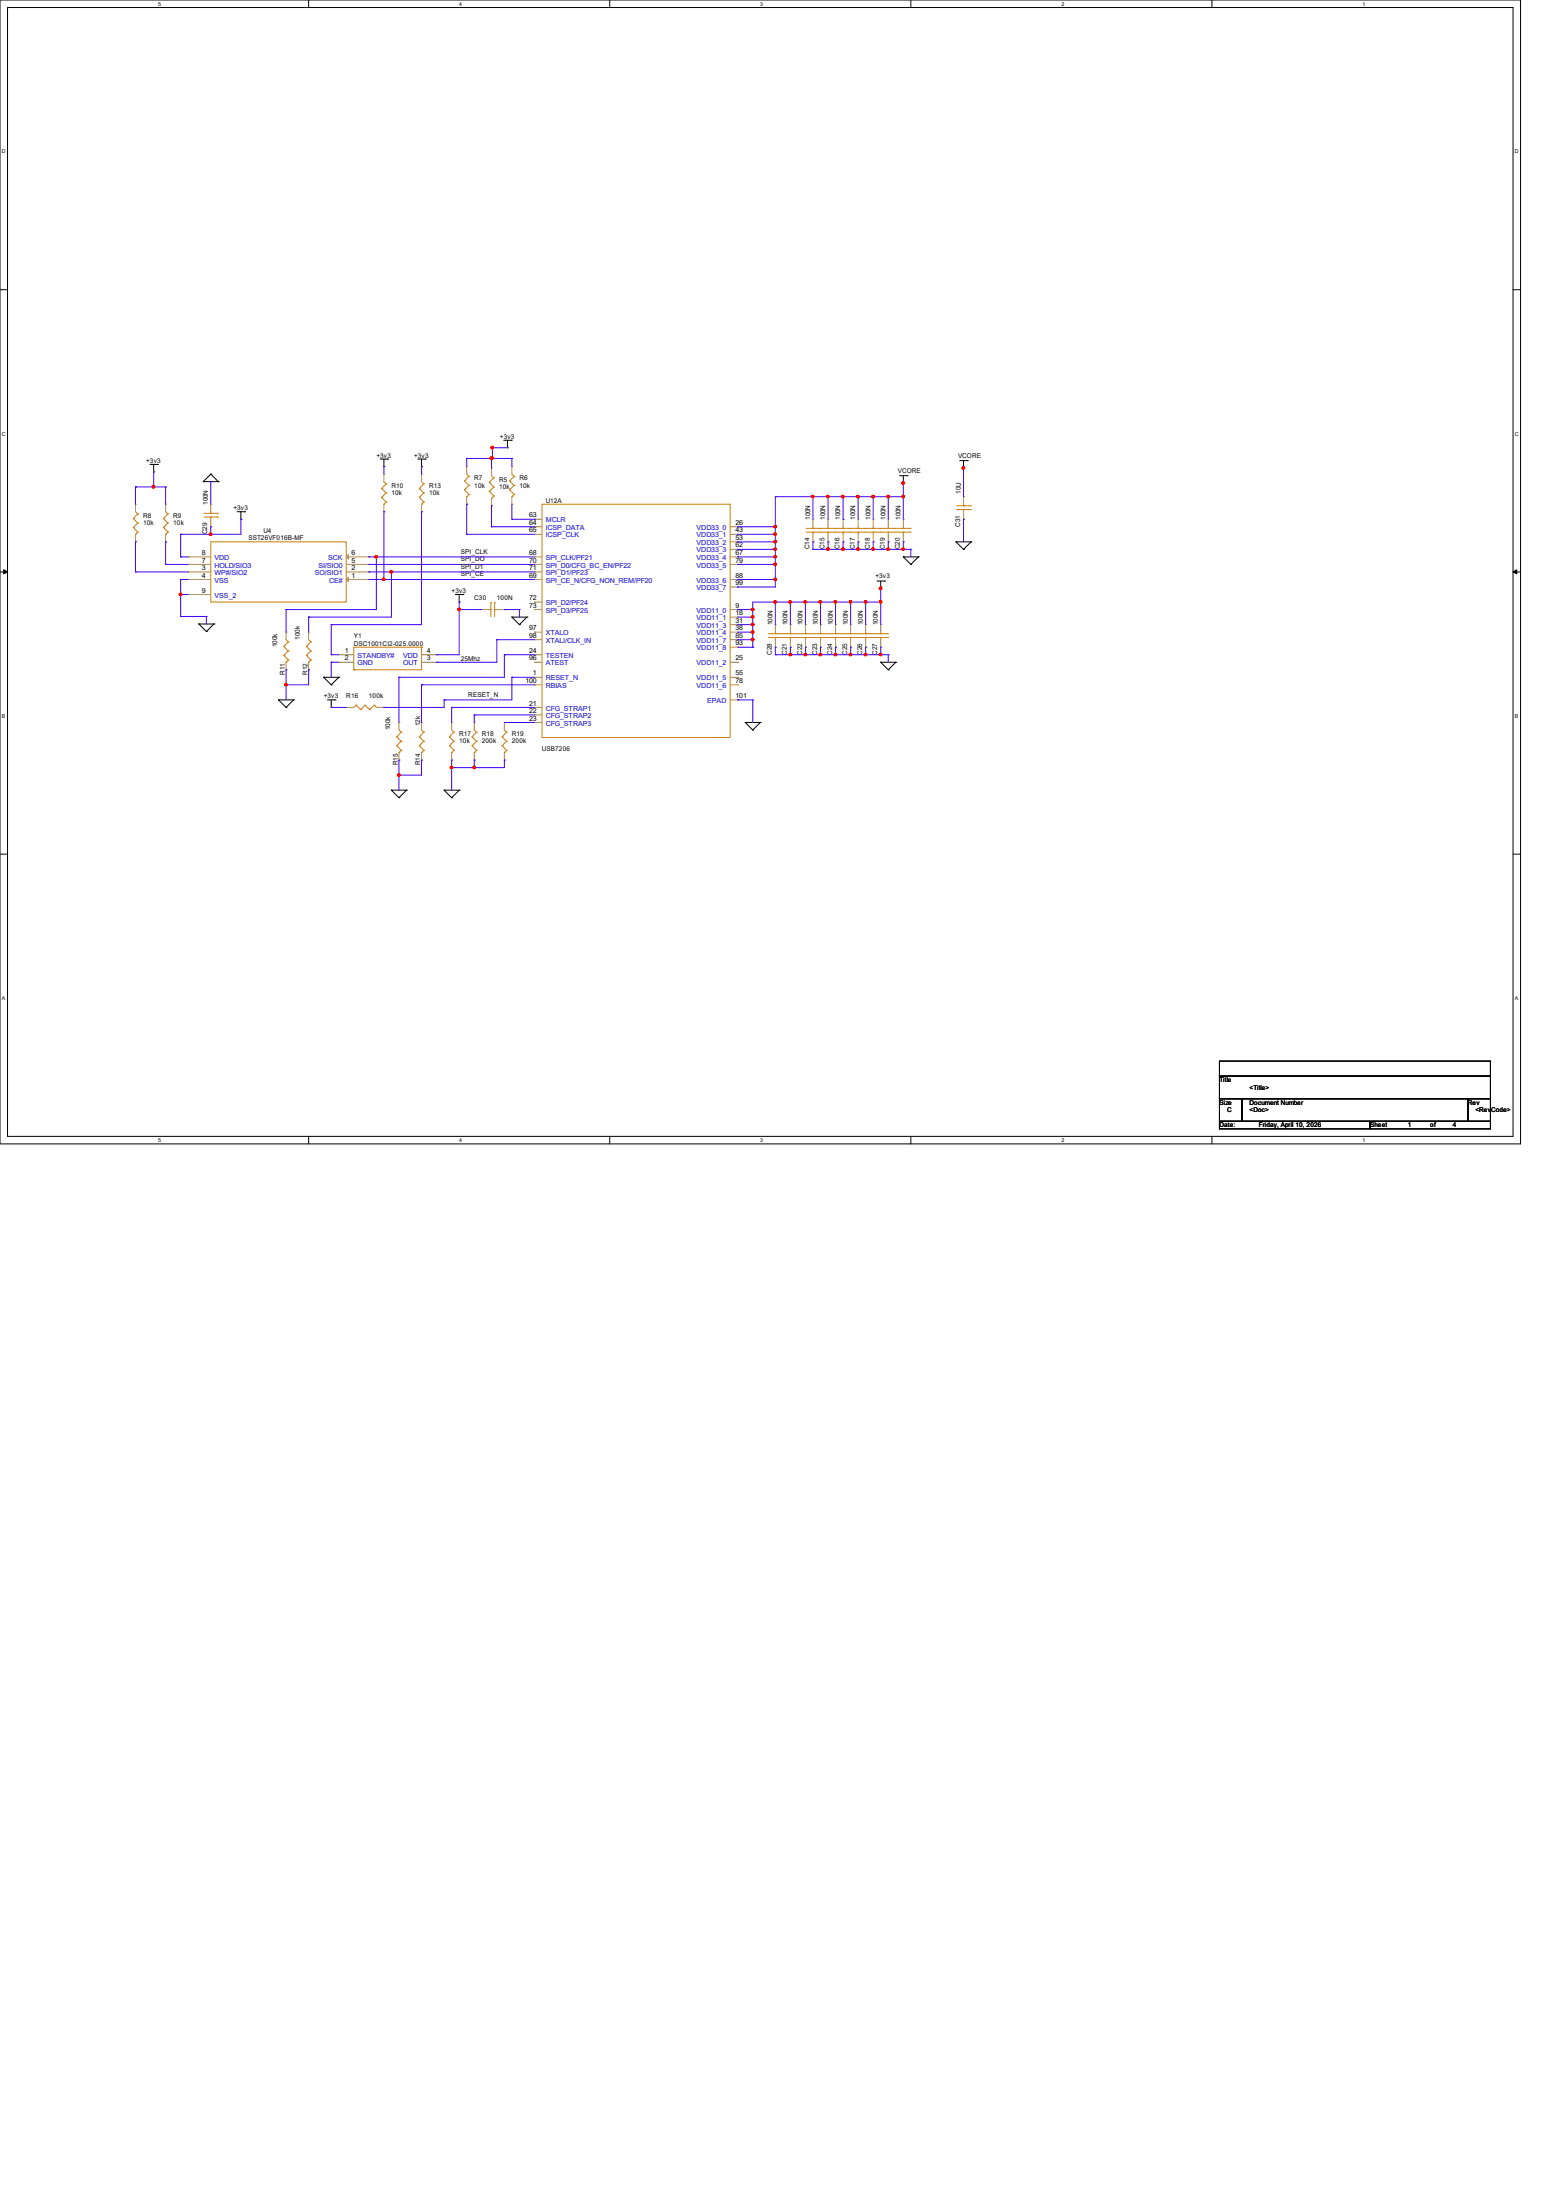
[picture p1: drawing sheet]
<svg xmlns="http://www.w3.org/2000/svg" width="210mm" height="297mm" viewBox="0 0 210 297" stroke-linecap="round" stroke-linejoin="round" font-family="sans-serif">
<path d="M0 0h205.2v154.4h-205.2zM1 1h203.2v152.4h-203.2z" fill="none" stroke="#000" stroke-width=".13"/>
<g fill="#fff">
<path d="M21.3 .1h.4v.8h-.4z"/>
<path d="M21.3 153.5h.4v.8h-.4z"/>
</g>
<path d="M41.7 0v1M41.7 153.4v1" fill="none" stroke="#000" stroke-width=".13"/>
<g fill="#fff">
<path d="M62 .1h.4v.8h-.4z"/>
<path d="M62 153.5h.4v.8h-.4z"/>
</g>
<path d="M82.3 0v1M82.3 153.4v1" fill="none" stroke="#000" stroke-width=".13"/>
<g fill="#fff">
<path d="M102.6 .1h.4v.8h-.4z"/>
<path d="M102.6 153.5h.4v.8h-.4z"/>
</g>
<path d="M122.9 0v1M122.9 153.4v1" fill="none" stroke="#000" stroke-width=".13"/>
<g fill="#fff">
<path d="M143.3 .1h.3v.8h-.3z"/>
<path d="M143.3 153.5h.3v.8h-.3z"/>
</g>
<path d="M163.6 0v1M163.6 153.4v1" fill="none" stroke="#000" stroke-width=".13"/>
<g fill="#fff">
<path d="M183.9 .1h.4v.8h-.4z"/>
<path d="M183.9 153.5h.4v.8h-.4z"/>
<path d="M.3 20.1h.5v.8h-.5z"/>
<path d="M204.5 20.1h.5v.8h-.5z"/>
<path d="M.3 58.2h.5v.8h-.5z"/>
<path d="M204.5 58.2h.5v.8h-.5z"/>
</g>
<path d="M0 39.1h1M204.2 39.1h1" fill="none" stroke="#000" stroke-width=".13"/>
<g fill="#fff">
<path d="M.3 96.3h.4v.8h-.4z"/>
<path d="M204.5 96.3h.4v.8h-.4z"/>
</g>
<path d="M0 77.2h1M204.2 77.2h1" fill="none" stroke="#000" stroke-width=".13"/>
<path d="M.5 76.9l.5 .3-.5 .3zM204.2 77.2l.5-.3v.6z" fill="#000" stroke="#000" stroke-width=".13"/>
<g fill="#fff">
<path d="M.3 134.4h.4v.8h-.4z"/>
<path d="M204.5 134.4h.4v.8h-.4z"/>
</g>
<g fill="none" stroke="#000" stroke-width=".13">
<path d="M68 59.4h1M68.5 59.4v1.1M69 59.4h.1M20.2 62.7h1.1M20.7 63.7h.1M20.7 62.7v1M21.3 62.7h.1M27.4 65h.1M27.4 65h2.1M28.4 64h.1M28.4 64l-1 1M28.4 64l1.1 1"/>
<path d="M29.5 65h.1M32 69.1h1M32.5 70.1h.1M32.5 69.1v1M33 69.1h.1M51.3 62h1M51.8 63h.1M51.8 62v1M52.3 62h.1M56.4 62h1M56.9 63h.1M56.9 62v1"/>
<path d="M57.4 62h.1M68.5 60.5h.1M118.4 78.4h1M118.9 79.5h.1M118.9 78.4v1.1M119.4 78.4h.1M121.4 64.2h1M121.9 65.2h.1M121.9 75.2h.1M121.9 64.2v1M121.9 75.2h2.1M121.9 75.2l1 1"/>
<path d="M122.4 64.2h.1M122.9 76.2h.1M124 75.2h.1M124 75.2l-1.1 1M129 73.2h.1M129 73.2h2.1M129 73.2l1 1M129.5 62.2h1.1M130 63.2h.1M130 74.2h.1M130 62.2v1M130.6 62.2h.1"/>
<path d="M131.1 73.2h.1M131.1 73.2l-1.1 1M26.8 84.2h.1M26.8 84.2h2.1M26.8 84.2l1.1 1.1M27.9 85.3h.1M28.9 84.2h.1M28.9 84.2l-1 1.1M37.6 94.5h.1M37.6 94.5h2M37.6 94.5l1 1M38.6 95.5h.1"/>
<path d="M39.6 94.5h.1M39.6 94.5l-1 1M43.7 91.4h.1M43.7 91.4h2M43.7 91.4l1 1.1M44.2 94.5h1M44.7 92.5h.1M44.7 95.5h.1M44.7 94.5v1M45.2 94.5h.1M45.7 91.4h.1M45.7 91.4l-1 1.1"/>
<path d="M61.5 80.3h1M62 81.3h.1M62 80.3v1M62.5 80.3h.1M69.1 83.3h.1M69.1 83.3h2M69.1 83.3l1 1M70.1 84.3h.1M71.1 83.3h.1M71.1 83.3l-1 1M100.6 97.5h.1M100.6 97.5h2"/>
<path d="M100.6 97.5l1 1.1M101.6 98.6h.1M102.6 97.5h.1M102.6 97.5l-1 1.1M118.9 89.4h.1M118.9 89.4h2M118.9 89.4l1 1M119.9 90.4h.1M120.9 89.4h.1M120.9 89.4l-1 1M0 115.3h1M52.8 106.7h.1"/>
<path d="M52.8 106.7h2.1M52.8 106.7l1 1M53.8 107.7h.1M54.9 106.7h.1M54.9 106.7l-1.1 1M59.9 106.7h.1M59.9 106.7h2.1M59.9 106.7l1.1 1M61 107.7h.1M62 106.7h.1M62 106.7l-1 1M204.2 115.3h1"/>
<path d="M164.6 143.3h36.6v2h-36.6zM164.6 145.3h36.6v3h-36.6zM164.6 148.3h3v3.1h-3zM164.6 151.4h20.3v1h-20.3zM167.6 148.3h30.5v3.1h-30.5zM184.9 151.4h16.3v1h-16.3zM198.1 148.3h3.1v3.1h-3.1z"/>
</g>
<g fill="none" stroke="#cc8006" stroke-width=".13">
<path d="M18 70h.1M18 71.2h.1M18 70l.6 .6M18 71.2l.6 .6M18.3 72.1h.1M18.3 69.1l.3 .3M18.6 69.4h.1M18.6 70.6h.1M18.6 71.8h.1M18.6 69.4l-.6 .6M18.6 70.6l-.6 .6M18.6 71.8l-.3 .3"/>
<path d="M22.1 70h.1M22.1 71.2h.1M22.1 70l.5 .6M22.1 71.2l.5 .6M22.4 72.1h.1M22.4 69.1l.2 .3M22.6 69.4h.1M22.6 70.6h.1M22.6 71.8h.1M22.6 69.4l-.5 .6M22.6 70.6l-.5 .6M22.6 71.8l-.2 .3"/>
<path d="M27.5 69.8h1.9M27.5 69.3h1.9M28.4 73.2h18.3v8.1h-18.3zM28.4 69.3h.1M28.4 69.8h.1M28.4 69.1v.2M28.4 69.8v.3M29.4 69.8h.1M29.4 69.3h.1M51.5 66h.1M51.5 67.1h.1M51.5 66l.6 .5"/>
<path d="M51.5 67.1l.6 .7M51.8 68.1h.1M51.8 65l.3 .3M52.1 65.3h.1M52.1 66.5h.1M52.1 67.8h.1M52.1 65.3l-.6 .7M52.1 66.5l-.6 .6M52.1 67.8l-.3 .3M56.6 66h.1M56.6 67.1h.1M56.6 66l.6 .5"/>
<path d="M56.6 67.1l.6 .7M56.9 68.1h.1M56.9 65l.3 .3M57.2 65.3h.1M57.2 66.5h.1M57.2 67.8h.1M57.2 65.3l-.6 .7M57.2 66.5l-.6 .6M57.2 67.8l-.3 .3M62.7 64.9h.1M62.7 66.1h.1M62.7 64.9l.6 .6"/>
<path d="M62.7 66.1l.6 .7M63 67.1h.1M63 64l.3 .3M63.3 64.3h.1M63.3 65.5h.1M63.3 66.8h.1M63.3 64.3l-.6 .6M63.3 65.5l-.6 .6M63.3 66.8l-.3 .3M66 65.1h.1M66 66.3h.1M66 65.1l.6 .6"/>
<path d="M66 66.3l.6 .7M66.3 67.3h.1M66.3 64.2l.3 .3M66.6 64.5h.1M66.6 65.7h.1M66.6 67h.1M66.6 64.5l-.6 .6M66.6 65.7l-.6 .6M66.6 67l-.3 .3M68.8 64.9h.1M68.8 66.1h.1M68.8 64.9l.6 .6"/>
<path d="M68.8 66.1l.6 .7M69.1 67.1h.1M69.1 64l.3 .3M69.4 64.3h.1M69.4 65.5h.1M69.4 66.8h.1M69.4 64.3l-.6 .6M69.4 65.5l-.6 .6M69.4 66.8l-.3 .3M73.2 68.1h25.4v31.5h-25.4zM108.8 71.8h1.9M108.8 71.3h1.9"/>
<path d="M109.7 71.3h.1M109.7 71.8h.1M109.7 71.1v.2M109.7 71.8v.3M110.7 71.8h.1M110.7 71.3h.1M110.8 71.8h1.9M110.8 71.3h1.9M111.8 71.3h.1M111.8 71.8h.1M111.8 71.1v.2M111.8 71.8v.3"/>
<path d="M112.7 71.8h.1M112.7 71.3h.1M112.9 71.8h1.8M112.9 71.3h1.8M113.8 71.3h.1M113.8 71.8h.1M113.8 71.1v.2M113.8 71.8v.3M114.7 71.8h.1M114.7 71.3h.1M114.9 71.8h1.9M114.9 71.3h1.9"/>
<path d="M115.8 71.3h.1M115.8 71.8h.1M115.8 71.1v.2M115.8 71.8v.3M116.8 71.8h.1M116.8 71.3h.1M116.9 71.8h1.9M116.9 71.3h1.9M117.9 71.3h.1M117.9 71.8h.1M117.9 71.1v.2M117.9 71.8v.3"/>
<path d="M118.8 71.8h.1M118.8 71.3h.1M119 71.8h1.8M119 71.3h1.8M119.9 71.3h.1M119.9 71.8h.1M119.9 71.1v.2M119.9 71.8v.3M120.8 71.8h.1M120.8 71.3h.1M121 71.8h1.9M121 71.3h1.9"/>
<path d="M121.9 71.3h.1M121.9 71.8h.1M121.9 71.1v.2M121.9 71.8v.3M122.9 71.8h.1M122.9 71.3h.1M129.1 68.8h1.9M129.1 68.3h1.9M130 68.3h.1M130 68.8h.1M130 68.1v.2M130 68.8v.3"/>
<path d="M131 68.8h.1M131 68.3h.1M38.3 87.3h.1M38.3 88.5h.1M38.3 87.3l.6 .6M38.3 88.5l.6 .6M38.6 89.4h.1M38.6 86.4l.3 .3M38.9 86.7h.1M38.9 87.9h.1M38.9 89.1h.1M38.9 86.7l-.6 .6"/>
<path d="M38.9 87.9l-.6 .6M38.9 89.1l-.3 .3M41.4 87.3h.1M41.4 88.5h.1M41.4 87.3l.6 .6M41.4 88.5l.6 .6M41.7 89.4h.1M41.7 86.4l.3 .3M42 86.7h.1M42 87.9h.1M42 89.1h.1M42 86.7l-.6 .6"/>
<path d="M42 87.9l-.6 .6M42 89.1l-.3 .3M47.8 90.4h.1M48 95.2h.1M48 95.2l-.2 .3M48 95.2l.7 .6M48.7 95.8h.1M49.3 95.2h.1M49.3 95.2l-.6 .6M49.3 95.2l.6 .6M49.9 95.8h.1M50.5 95.2h.1"/>
<path d="M50.5 95.2l-.6 .6M50.5 95.2l.3 .3M50.8 95.5h.1M53.6 99.5h.1M53.6 99.5l.5 .6M53.8 98.6l.3 .2M54.1 98.8h.1M54.1 98.8l-.5 .7M56.6 99.5h.1M56.6 99.5l.6 .6M56.9 87.4h.1M56.9 98.6l.3 .2"/>
<path d="M56.9 87.4h-9.1v3M56.9 87.4v3h-9.1M57.2 98.8h.1M57.2 98.8l-.6 .7M60.7 99.5h.1M60.7 99.5l.6 .6M61 98.6l.3 .2M61.3 98.8h.1M61.3 98.8l-.6 .7M63.7 99.5h.1M63.7 99.5l.6 .6M64 98.6l.3 .2"/>
<path d="M64.3 98.8h.1M64.3 98.8l-.6 .7M66 82.3h.3M66.3 82.3h.1M66.3 81.4h.1M66.3 81.4v1.8M66.8 81.4h.1M66.8 82.3h.1M66.8 82.3h.3M66.8 81.4v1.8M67.8 99.5h.1M67.8 99.5l.6 .6"/>
<path d="M68.1 98.6l.3 .2M68.4 98.8h.1M68.4 98.8l-.6 .7M103.7 86.1h1.9M103.7 85.6h1.9M104.6 85.6h.1M104.6 86.1h.1M104.6 85.3v.3M104.6 86.1v.3M105.6 86.1h.1M105.6 85.6h.1M105.7 86.1h1.9"/>
<path d="M105.7 85.6h1.9M106.7 85.6h.1M106.7 86.1h.1M106.7 85.3v.3M106.7 86.1v.3M107.6 86.1h.1M107.6 85.6h.1M107.8 86.1h1.8M107.8 85.6h1.8M108.7 85.6h.1M108.7 86.1h.1M108.7 85.3v.3"/>
<path d="M108.7 86.1v.3M109.6 86.1h.1M109.6 85.6h.1M109.8 86.1h1.9M109.8 85.6h1.9M110.7 85.6h.1M110.7 86.1h.1M110.7 85.3v.3M110.7 86.1v.3M111.7 86.1h.1M111.7 85.6h.1M111.8 86.1h1.9"/>
<path d="M111.8 85.6h1.9M112.8 85.6h.1M112.8 86.1h.1M112.8 85.3v.3M112.8 86.1v.3M113.7 86.1h.1M113.7 85.6h.1M113.9 86.1h1.8M113.9 85.6h1.8M114.8 85.6h.1M114.8 86.1h.1M114.8 85.3v.3"/>
<path d="M114.8 86.1v.3M115.7 86.1h.1M115.7 85.6h.1M115.9 86.1h1.9M115.9 85.6h1.9M116.8 85.6h.1M116.8 86.1h.1M116.8 85.3v.3M116.8 86.1v.3M117.8 86.1h.1M117.8 85.6h.1M117.9 86.1h1.9"/>
<path d="M117.9 85.6h1.9M118.9 85.6h.1M118.9 86.1h.1M118.9 85.3v.3M118.9 86.1v.3M119.8 86.1h.1M119.8 85.6h.1M53.6 100.7h.1M53.6 100.7l.5 .6M53.8 101.6h.1M54.1 100.1h.1M54.1 101.3h.1"/>
<path d="M54.1 100.1l-.5 .6M54.1 101.3l-.3 .3M56.6 100.7h.1M56.6 100.7l.6 .6M56.9 101.6h.1M57.2 100.1h.1M57.2 101.3h.1M57.2 100.1l-.6 .6M57.2 101.3l-.3 .3M60.7 100.7h.1M60.7 100.7l.6 .6M61 101.6h.1"/>
<path d="M61.3 100.1h.1M61.3 101.3h.1M61.3 100.1l-.6 .6M61.3 101.3l-.3 .3M63.7 100.7h.1M63.7 100.7l.6 .6M64 101.6h.1M64.3 100.1h.1M64.3 101.3h.1M64.3 100.1l-.6 .6M64.3 101.3l-.3 .3M67.8 100.7h.1"/>
<path d="M67.8 100.7l.6 .6M68.1 101.6h.1M68.4 100.1h.1M68.4 101.3h.1M68.4 100.1l-.6 .6M68.4 101.3l-.3 .3"/>
</g>
<g fill="none" stroke="#a84" stroke-width=".13">
<path d="M18.3 68.1h.1M18.3 73.2h.1M18.3 68.1v1M18.3 72.1v1.1M22.4 68.1h.1M22.4 73.2h.1M22.4 68.1v1M22.4 72.1v1.1M25.4 77.2h.1M25.4 78.2h.1M25.4 76.2h.1M25.4 75.2h.1"/>
<path d="M25.4 78.2h3M25.4 77.2h3M25.4 76.2h3M25.4 75.2h3M28.4 68.1h.1M28.4 71.1h.1M28.4 68.1v1M28.4 70.1v1M46.7 78.2h3.1M46.7 77.2h3.1M46.7 76.2h3.1M46.7 75.2h3.1"/>
<path d="M49.8 78.2h.1M49.8 77.2h.1M49.8 76.2h.1M49.8 75.2h.1M51.8 64h.1M51.8 69.1h.1M51.8 64v1M51.8 68.1v1M56.9 64h.1M56.9 69.1h.1M56.9 64v1M56.9 68.1v1"/>
<path d="M63 63h.1M63 68.1h.1M63 63v1M63 67.1v1M66.3 63.2h.1M66.3 68.3h.1M66.3 63.2v1M66.3 67.3v1M69.1 63h.1M69.1 68.1h.1M69.1 63v1M69.1 67.1v1"/>
<path d="M72.1 70.1h.1M72.1 71.1h.1M72.1 75.2h.1M72.1 78.2h.1M72.1 76.2h.1M72.1 77.2h.1M72.1 72.1h.1M72.1 78.2h1.1M72.1 77.2h1.1M72.1 76.2h1.1M72.1 75.2h1.1M72.1 70.1h1.1"/>
<path d="M72.1 71.1h1.1M72.1 72.1h1.1M98.6 78.2h1M98.6 76.2h1M98.6 75.2h1M98.6 71.1h1M98.6 72.1h1M98.6 73.2h1M98.6 74.2h1M98.6 79.2h1M99.6 71.1h.1M99.6 72.1h.1"/>
<path d="M99.6 73.2h.1M99.6 74.2h.1M99.6 75.2h.1M99.6 76.2h.1M99.6 78.2h.1M99.6 79.2h.1M109.7 70.1h.1M109.7 73.2h.1M109.7 70.1v1M109.7 72.1v1.1M111.8 70.1h.1M111.8 73.2h.1"/>
<path d="M111.8 70.1v1M111.8 72.1v1.1M113.8 70.1h.1M113.8 73.2h.1M113.8 70.1v1M113.8 72.1v1.1M115.8 70.1h.1M115.8 73.2h.1M115.8 70.1v1M115.8 72.1v1.1M117.9 70.1h.1M117.9 73.2h.1"/>
<path d="M117.9 70.1v1M117.9 72.1v1.1M119.9 70.1h.1M119.9 73.2h.1M119.9 70.1v1M119.9 72.1v1.1M121.9 70.1h.1M121.9 73.2h.1M121.9 70.1v1M121.9 72.1v1.1M130 67.1h.1M130 70.1h.1"/>
<path d="M130 67.1v1M130 69.1v1M25.4 80.3h.1M25.4 80.3h3M38.6 85.3h.1M38.6 90.4h.1M38.6 85.3v1.1M38.6 89.4v1M41.7 85.3h.1M41.7 90.4h.1M41.7 85.3v1.1M41.7 89.4v1"/>
<path d="M45.7 88.4h.1M45.7 89.4h.1M45.7 88.4h2.1M45.7 89.4h2.1M46.7 95.5h.1M46.7 95.5h1.1M50.8 95.5h1M51.8 95.5h.1M53.8 97.5h.1M53.8 97.5v1.1M56.9 97.5h.1M56.9 97.5v1.1"/>
<path d="M56.9 88.4h2M56.9 89.4h2M58.9 89.4h.1M58.9 88.4h.1M61 97.5h.1M61 97.5v1.1M64 97.5h.1M64 97.5v1.1M65 82.3h.1M65 82.3h1M67.1 82.3h1M68.1 97.5h.1"/>
<path d="M68.1 82.3h.1M68.1 97.5v1.1M72.1 91.4h.1M72.1 95.5h.1M72.1 96.5h.1M72.1 97.5h.1M72.1 88.4h.1M72.1 81.3h.1M72.1 82.3h.1M72.1 89.4h.1M72.1 85.3h.1M72.1 86.4h.1"/>
<path d="M72.1 92.5h.1M72.1 95.5h1.1M72.1 88.4h1.1M72.1 89.4h1.1M72.1 82.3h1.1M72.1 91.4h1.1M72.1 96.5h1.1M72.1 97.5h1.1M72.1 81.3h1.1M72.1 85.3h1.1M72.1 86.4h1.1M72.1 92.5h1.1"/>
<path d="M98.6 89.4h1M98.6 82.3h1M98.6 91.4h1M98.6 85.3h1M98.6 86.4h1M98.6 92.5h1M98.6 83.3h1M98.6 84.3h1M98.6 87.4h1M98.6 94.5h1M99.6 82.3h.1M99.6 83.3h.1"/>
<path d="M99.6 89.4h.1M99.6 84.3h.1M99.6 85.3h.1M99.6 91.4h.1M99.6 92.5h.1M99.6 86.4h.1M99.6 87.4h.1M99.6 94.5h.1M104.6 84.3h.1M104.6 87.4h.1M104.6 84.3v1M104.6 86.4v1"/>
<path d="M106.7 84.3h.1M106.7 87.4h.1M106.7 84.3v1M106.7 86.4v1M108.7 84.3h.1M108.7 87.4h.1M108.7 84.3v1M108.7 86.4v1M110.7 84.3h.1M110.7 87.4h.1M110.7 84.3v1M110.7 86.4v1"/>
<path d="M112.8 84.3h.1M112.8 87.4h.1M112.8 84.3v1M112.8 86.4v1M114.8 84.3h.1M114.8 87.4h.1M114.8 84.3v1M114.8 86.4v1M116.8 84.3h.1M116.8 87.4h.1M116.8 84.3v1M116.8 86.4v1"/>
<path d="M118.9 84.3h.1M118.9 87.4h.1M118.9 84.3v1M118.9 86.4v1M53.8 102.6h.1M53.8 101.6v1M56.9 102.6h.1M56.9 101.6v1M61 102.6h.1M61 101.6v1M64 102.6h.1M64 101.6v1"/>
<path d="M68.1 102.6h.1M68.1 101.6v1"/>
</g>
<g fill="#a84" stroke="#a84" stroke-width=".13">
<path d="M46.7 78.2l.3-.3v.6z"/>
<path d="M47 74.9v.6l-.3-.3z"/>
</g>
<g fill="none" stroke="#4200ff" stroke-width=".13">
<path d="M18.3 65.7h.1M18.3 73.2h.1M18.3 77.2h.1M18.3 65.7h4.1M18.3 65.7v2.4M18.3 73.2v4M18.3 77.2h7.1M20.7 63.7h.1M20.7 65.7h.1M20.7 63.7v2M22.4 65.7h.1M22.4 73.2h.1"/>
<path d="M22.4 76.2h.1M22.4 65.7v2.4M22.4 73.2v3M22.4 76.2h3M24.4 78.2h.1M24.4 72.1h.1M24.4 75.2h.1M24.4 72.1v3.1M24.4 78.2v5M24.4 78.2h1M24.4 75.2h1M28.4 71.1h.1"/>
<path d="M28.4 65h.1M28.4 72.1h.1M28.4 65v3.1M28.4 71.1v1M32.5 70.1h.1M32.5 70.1v2h-8.1M49.8 78.2h.1M49.8 75.2h.1M49.8 76.2h.1M49.8 77.2h.1M49.8 77.2h22.3M49.8 76.2h22.3"/>
<path d="M49.8 78.2h22.3M49.8 75.2h22.3M50.8 75.2h.1M50.8 75.2v7.1h-12.2M51.8 63h.1M51.8 69.1h.1M51.8 78.2h.1M51.8 63v1M51.8 69.1v9.1M52.8 77.2h.1M52.8 77.2v6.1h-11.1M56.9 63h.1"/>
<path d="M56.9 69.1h.1M56.9 63v1M56.9 69.1v15.2h-12.2M63 72.1h.1M63 68.1h.1M63 61.9h.1M63 72.1h9.1M63 61.9v1.1M63 68.1v4M63 61.9h6.1M66.3 71.1h.1M66.3 68.3h.1"/>
<path d="M66.3 61.9h.1M66.3 71.1h5.8M66.3 61.9v1.3M66.3 68.3v2.8M66.5 60.4h.1M66.5 60.5h.1M66.5 61.9h.1M66.5 60.4v1.5M66.5 60.5h2M69.1 61.9h.1M69.1 70.1h.1M69.1 61.9v1.1"/>
<path d="M69.1 68.1v2M69.1 70.1h3M72.1 70.1h.1M99.6 71.1h.1M99.6 73.2h.1M99.6 74.2h.1M99.6 75.2h.1M99.6 76.2h.1M99.6 78.2h.1M99.6 79.2h.1M99.6 72.1h5M99.6 71.1h5"/>
<path d="M99.6 76.2h5M99.6 74.2h5M99.6 78.2h5M99.6 75.2h5M99.6 73.2h5M104.6 71.1h.1M104.6 73.2h.1M104.6 74.2h.1M104.6 75.2h.1M104.6 76.2h.1M104.6 78.2h.1M104.6 72.1h.1"/>
<path d="M104.6 67.1h.1M104.6 67.1h17.3M104.6 67.1v12.1h-5M109.7 73.2h.1M109.7 67.1h.1M109.7 74.2h.1M109.7 67.1v3M109.7 73.2v1M109.7 74.2h13.2M111.8 67.1h.1M111.8 73.2h.1M111.8 74.2h.1"/>
<path d="M111.8 67.1v3M111.8 73.2v1M113.8 70.1h.1M113.8 73.2h.1M113.8 67.1h.1M113.8 74.2h.1M113.8 67.1v3M113.8 73.2v1M115.8 67.1h.1M115.8 73.2h.1M115.8 74.2h.1M115.8 67.1v3"/>
<path d="M115.8 73.2v1M117.9 67.1h.1M117.9 73.2h.1M117.9 74.2h.1M117.9 67.1v3M117.9 73.2v1M118.9 79.2h.1M118.9 79.5h.1M118.9 79.2v5.1M119.9 67.1h.1M119.9 73.2h.1M119.9 74.2h.1"/>
<path d="M119.9 67.1v3M119.9 73.2v1M121.9 67.1h.1M121.9 73.2h.1M121.9 65h.1M121.9 65.2h.1M121.9 74.2h.1M121.9 65v5.1M121.9 73.2v1M122.9 74.2h.1M122.9 74.2v1M130 63h.1"/>
<path d="M130 63.2h.1M130 70.1h.1M130 63v4.1M130 70.1v3.1M24.4 80.3h.1M24.4 83.2h.1M24.4 83.2h3.5M24.4 80.3h1M27.9 83.2h.1M27.9 83.2v1M38.6 90.4h.1M38.6 92.5h.1"/>
<path d="M38.6 82.3h.1M38.6 82.3v3M38.6 90.4v4.1M41.7 90.4h.1M41.7 83.3h.1M41.7 83.3v2M41.7 90.4v2.1h-3.1M44.7 84.3h.1M44.7 88.4h.1M44.7 89.4h.1M44.7 95.5h.1M44.7 88.4h1"/>
<path d="M44.7 84.3v4.1M44.7 89.4v2M44.7 89.4h1M44.7 95.5h2M51.8 95.5h.1M53.8 91.4h.1M53.8 91.4v6.1M56.9 92.5h.1M56.9 92.5v5M56.9 92.5h15.2M58.9 88.4h.1M58.9 89.4h.1"/>
<path d="M59.9 94.5h.1M59.9 94.5v1h-8.1M61 95.5h.1M61 95.5h11.1M61 95.5v2M62 82.3h.1M62 81.3h.1M62 81.3v7.1h-3.1M62 82.3h3M64 96.5h.1M64 96.5h8.1M64 96.5v1"/>
<path d="M67.1 86.4h.1M67.1 86.4h5M67.1 86.4v3h-8.2M68.1 82.3h.1M68.1 88.4h.1M68.1 97.5h.1M68.1 88.4h4M68.1 82.3h2M68.1 88.4v3h-14.3M68.1 97.5h4M69.1 91.4h.1M69.1 91.4v3.1h-9.2"/>
<path d="M69.1 91.4h3M70.1 82.3h.1M70.1 82.3v1M99.6 94.5h.1M99.6 86.4h2M99.6 82.3h2M99.6 83.3h2M99.6 84.3h2M99.6 94.5h2M99.6 87.4h2M99.6 85.3h2M101.6 94.5h.1"/>
<path d="M101.6 87.4h.1M101.6 82.3h.1M101.6 83.3h.1M101.6 84.3h.1M101.6 85.3h.1M101.6 86.4h.1M101.6 94.5v3M104.6 81.3h.1M104.6 87.4h.1M104.6 88.4h.1M104.6 88.4h15.3M104.6 81.3v3"/>
<path d="M104.6 87.4v1M106.7 81.3h.1M106.7 87.4h.1M106.7 88.4h.1M106.7 81.3v3M106.7 87.4v1M108.7 81.3h.1M108.7 87.4h.1M108.7 88.4h.1M108.7 81.3v3M108.7 87.4v1M110.7 81.3h.1"/>
<path d="M110.7 87.4h.1M110.7 88.4h.1M110.7 81.3v3M110.7 87.4v1M112.8 81.3h.1M112.8 87.4h.1M112.8 88.4h.1M112.8 81.3v3M112.8 87.4v1M114.8 81.3h.1M114.8 87.4h.1M114.8 88.4h.1"/>
<path d="M114.8 81.3v3M114.8 87.4v1M116.8 81.3h.1M116.8 87.4h.1M116.8 88.4h.1M116.8 81.3v3M116.8 87.4v1M118.9 81.3h.1M118.9 87.4h.1M118.9 88.4h.1M118.9 81.3h-17.3v6.1M118.9 87.4v1"/>
<path d="M119.9 88.4h.1M119.9 88.4v1M53.8 102.6h.1M53.8 104.6h.1M53.8 102.6v4.1M56.9 102.6h.1M56.9 102.6v2h-3.1M61 102.6h.1M61 103.6h.1M61 102.6v4.1M64 102.6h.1M64 103.6h.1"/>
<path d="M64 102.6v1M68.1 102.6h.1M68.1 102.6v1h-7.1"/>
</g>
<g fill="#f00" stroke="#f00" stroke-width=".13">
<circle cx="66.3" cy="61.9" r=".18"/>
<circle cx="20.7" cy="65.7" r=".18"/>
<circle cx="109.7" cy="67" r=".18"/>
<circle cx="111.7" cy="67" r=".18"/>
<circle cx="113.8" cy="67" r=".18"/>
<circle cx="115.8" cy="67" r=".18"/>
<circle cx="117.8" cy="67" r=".18"/>
<circle cx="119.9" cy="67" r=".18"/>
<circle cx="121.9" cy="67" r=".18"/>
<circle cx="121.9" cy="74.2" r=".18"/>
<circle cx="121.9" cy="65.2" r=".18"/>
<circle cx="111.7" cy="74.2" r=".18"/>
<circle cx="113.8" cy="74.2" r=".18"/>
<circle cx="117.8" cy="74.2" r=".18"/>
<circle cx="115.8" cy="74.2" r=".18"/>
<circle cx="119.9" cy="74.2" r=".18"/>
<circle cx="104.6" cy="71.1" r=".18"/>
<circle cx="118.9" cy="79.4" r=".18"/>
<circle cx="108.7" cy="81.3" r=".18"/>
<circle cx="106.7" cy="81.3" r=".18"/>
<circle cx="110.7" cy="81.3" r=".18"/>
<circle cx="112.8" cy="81.3" r=".18"/>
<circle cx="116.8" cy="81.3" r=".18"/>
<circle cx="114.8" cy="81.3" r=".18"/>
<circle cx="118.9" cy="81.3" r=".18"/>
<circle cx="106.7" cy="88.4" r=".18"/>
<circle cx="108.7" cy="88.4" r=".18"/>
<circle cx="110.7" cy="88.4" r=".18"/>
<circle cx="112.8" cy="88.4" r=".18"/>
<circle cx="114.8" cy="88.4" r=".18"/>
<circle cx="116.8" cy="88.4" r=".18"/>
<circle cx="118.9" cy="88.4" r=".18"/>
<circle cx="28.4" cy="72.1" r=".18"/>
<circle cx="51.8" cy="78.2" r=".18"/>
<circle cx="24.4" cy="80.3" r=".18"/>
<circle cx="38.6" cy="92.4" r=".18"/>
<circle cx="50.8" cy="75.2" r=".18"/>
<circle cx="52.8" cy="77.2" r=".18"/>
<circle cx="62" cy="82.3" r=".18"/>
<circle cx="53.8" cy="104.6" r=".18"/>
<circle cx="60.9" cy="103.6" r=".18"/>
<circle cx="64" cy="103.6" r=".18"/>
<circle cx="130" cy="63.2" r=".18"/>
<circle cx="104.6" cy="73.1" r=".18"/>
<circle cx="104.6" cy="74.2" r=".18"/>
<circle cx="104.6" cy="75.2" r=".18"/>
<circle cx="104.6" cy="78.2" r=".18"/>
<circle cx="104.6" cy="76.2" r=".18"/>
<circle cx="66.4" cy="61.8" r=".18"/>
<circle cx="66.4" cy="60.4" r=".18"/>
<circle cx="104.6" cy="72.1" r=".18"/>
<circle cx="101.6" cy="82.3" r=".18"/>
<circle cx="101.6" cy="83.3" r=".18"/>
<circle cx="101.6" cy="84.3" r=".18"/>
<circle cx="101.6" cy="86.4" r=".18"/>
<circle cx="101.6" cy="85.3" r=".18"/>
<circle cx="104.6" cy="81.3" r=".18"/>
</g>
<g font-size=".9">
<text x="67.5" y="59.2">+3v3</text>
<text x="19.7" y="62.5">+3v3</text>
<text x="50.8" y="61.8">+3v3</text>
<text x="52.8" y="65.8">R10</text>
<text x="55.9" y="61.8">+3v3</text>
<text x="57.9" y="65.8">R13</text>
<text x="64" y="64.8">R7</text>
<text x="64" y="65.8">10k</text>
<text x="67.4" y="65">R5</text>
<text x="70.1" y="64.8">R6</text>
<text x="70.1" y="65.8">10k</text>
<text x="121.2" y="63.8">VCORE</text>
<text x="129.3" y="61.8">VCORE</text>
<text x="19.3" y="69.9">R8</text>
<text x="19.3" y="70.9">10k</text>
<text x="23.4" y="69.9">R9</text>
<text x="23.4" y="70.9">10k</text>
<text x="28.1" y="68.2" transform="rotate(-90 28.1 68.2)">100N</text>
<text x="31.5" y="68.9">+3v3</text>
<text x="35.6" y="71.9">U4</text>
<text x="52.8" y="66.8">10k</text>
<text x="57.9" y="66.8">10k</text>
<text x="67.4" y="66">10k</text>
<text x="71.4" y="69.8">63</text>
<text x="71.4" y="70.9">64</text>
<text x="71.4" y="71.9">65</text>
<text x="73.7" y="67.9">U12A</text>
<text x="99.3" y="70.9">26</text>
<text x="99.3" y="71.9">43</text>
<text x="109.3" y="70.2" transform="rotate(-90 109.3 70.2)">100N</text>
<text x="111.4" y="70.2" transform="rotate(-90 111.4 70.2)">100N</text>
<text x="113.4" y="70.2" transform="rotate(-90 113.4 70.2)">100N</text>
<text x="115.4" y="70.2" transform="rotate(-90 115.4 70.2)">100N</text>
<text x="117.5" y="70.2" transform="rotate(-90 117.5 70.2)">100N</text>
<text x="119.5" y="70.2" transform="rotate(-90 119.5 70.2)">100N</text>
<text x="121.5" y="70.2" transform="rotate(-90 121.5 70.2)">100N</text>
<text x="129.6" y="71.1" transform="rotate(-90 129.6 71.1)">C31</text>
<text x="129.7" y="66.6" transform="rotate(-90 129.7 66.6)">10U</text>
<text x="27.2" y="77">3</text>
<text x="27.2" y="78">4</text>
<text x="27.2" y="75.9">7</text>
<text x="27.2" y="74.9">8</text>
<text x="28" y="72.1" transform="rotate(-90 28 72.1)">C29</text>
<text x="33.5" y="72.9">SST26VF016B-MF</text>
<text x="47.5" y="78">1</text>
<text x="47.5" y="77">2</text>
<text x="47.5" y="75.9">5</text>
<text x="47.5" y="74.9">6</text>
<text x="62.2" y="75.8">SPI_DO</text>
<text x="62.2" y="77.8">SPI_CE</text>
<text x="62.2" y="74.8">SPI_CLK</text>
<text x="62.2" y="76.8">SPI_D1</text>
<text x="71.4" y="74.9">68</text>
<text x="71.4" y="78">69</text>
<text x="71.4" y="75.9">70</text>
<text x="71.4" y="77">71</text>
<text x="99.3" y="72.9">53</text>
<text x="99.3" y="73.9">62</text>
<text x="99.3" y="74.9">67</text>
<text x="99.3" y="75.9">79</text>
<text x="99.3" y="78">88</text>
<text x="109.3" y="74.2" transform="rotate(-90 109.3 74.2)">C14</text>
<text x="111.3" y="74.2" transform="rotate(-90 111.3 74.2)">C15</text>
<text x="113.3" y="74.2" transform="rotate(-90 113.3 74.2)">C16</text>
<text x="115.4" y="74.2" transform="rotate(-90 115.4 74.2)">C17</text>
<text x="117.4" y="74.2" transform="rotate(-90 117.4 74.2)">C18</text>
<text x="119.4" y="74.2" transform="rotate(-90 119.4 74.2)">C19</text>
<text x="121.5" y="74.2" transform="rotate(-90 121.5 74.2)">C20</text>
<text x="27.2" y="80">9</text>
<text x="61" y="80.1">+3v3</text>
<text x="64" y="81.1">C30</text>
<text x="67.1" y="81.1">100N</text>
<text x="71.4" y="81">72</text>
<text x="71.4" y="82">73</text>
<text x="99.3" y="82">9</text>
<text x="99.3" y="83.1">18</text>
<text x="99.3" y="79">99</text>
<text x="118.2" y="78">+3v3</text>
<text x="37.4" y="87.4" transform="rotate(-90 37.4 87.4)">100k</text>
<text x="40.5" y="86.4" transform="rotate(-90 40.5 86.4)">100k</text>
<text x="46.5" y="88.1">1</text>
<text x="46.5" y="89.2">2</text>
<text x="47.8" y="86.1">Y1</text>
<text x="47.8" y="87.2">DSC1001CI2-025.0000</text>
<text x="57.6" y="89.2">3</text>
<text x="57.6" y="88.1">4</text>
<text x="62.2" y="89.2">25Mhz</text>
<text x="71.4" y="88.1">24</text>
<text x="71.4" y="89.2">96</text>
<text x="71.4" y="85.1">97</text>
<text x="71.4" y="86.1">98</text>
<text x="99.3" y="89.2">25</text>
<text x="99.3" y="84.1">31</text>
<text x="99.3" y="85.1">38</text>
<text x="99.3" y="86.1">85</text>
<text x="99.3" y="87.1">93</text>
<text x="104.2" y="88.4" transform="rotate(-90 104.2 88.4)">C28</text>
<text x="104.3" y="84.4" transform="rotate(-90 104.3 84.4)">100N</text>
<text x="106.2" y="88.4" transform="rotate(-90 106.2 88.4)">C21</text>
<text x="106.3" y="84.4" transform="rotate(-90 106.3 84.4)">100N</text>
<text x="108.2" y="88.4" transform="rotate(-90 108.2 88.4)">C22</text>
<text x="108.3" y="84.4" transform="rotate(-90 108.3 84.4)">100N</text>
<text x="110.3" y="88.4" transform="rotate(-90 110.3 88.4)">C23</text>
<text x="110.4" y="84.4" transform="rotate(-90 110.4 84.4)">100N</text>
<text x="112.3" y="88.4" transform="rotate(-90 112.3 88.4)">C24</text>
<text x="112.4" y="84.4" transform="rotate(-90 112.4 84.4)">100N</text>
<text x="114.3" y="88.4" transform="rotate(-90 114.3 88.4)">C25</text>
<text x="114.4" y="84.4" transform="rotate(-90 114.4 84.4)">100N</text>
<text x="116.4" y="88.4" transform="rotate(-90 116.4 88.4)">C26</text>
<text x="116.5" y="84.4" transform="rotate(-90 116.5 84.4)">100N</text>
<text x="118.4" y="88.4" transform="rotate(-90 118.4 88.4)">C27</text>
<text x="118.5" y="84.4" transform="rotate(-90 118.5 84.4)">100N</text>
<text x="38.4" y="91.1" transform="rotate(-90 38.4 91.1)">R11</text>
<text x="41.5" y="91.1" transform="rotate(-90 41.5 91.1)">R12</text>
<text x="43.7" y="94.3">+3v3</text>
<text x="46.7" y="94.3">R16</text>
<text x="49.8" y="94.3">100k</text>
<text x="63.2" y="94.1">RESET_N</text>
<text x="70.9" y="92.2">100</text>
<text x="71.4" y="95.2">21</text>
<text x="71.9" y="91.2">1</text>
<text x="99.3" y="91.2">55</text>
<text x="99.3" y="92.2">78</text>
<text x="99.3" y="94.2">101</text>
<text x="52.7" y="98.6" transform="rotate(-90 52.7 98.6)">100k</text>
<text x="56.7" y="98" transform="rotate(-90 56.7 98)">12k</text>
<text x="62" y="99.4">R17</text>
<text x="62" y="100.4">10k</text>
<text x="65" y="99.4">R18</text>
<text x="65" y="100.4">200k</text>
<text x="69.1" y="99.4">R19</text>
<text x="69.1" y="100.4">200k</text>
<text x="71.4" y="96.3">22</text>
<text x="71.4" y="97.3">23</text>
<text x="73.2" y="101.4">USB7206</text>
<text x="53.7" y="103.3" transform="rotate(-90 53.7 103.3)">R15</text>
<text x="56.7" y="103.3" transform="rotate(-90 56.7 103.3)">R14</text>
<text x="164.6" y="146.1">Title</text>
<text x="164.6" y="149.1">Size</text>
<text x="168.7" y="147.1">&lt;Title&gt;</text>
<text x="168.7" y="149.1">Document Number</text>
<text x="198.1" y="149.1">Rev</text>
<text x="164.6" y="152.2">Date:</text>
<text x="165.6" y="150.2">C</text>
<text x="168.7" y="150.2">&lt;Doc&gt;</text>
<text x="169.9" y="152.2">Friday, April 10, 2026</text>
<text x="184.9" y="152.2">Sheet</text>
<text x="190" y="152.2">1</text>
<text x="193" y="152.2">of</text>
<text x="196.1" y="152.2">4</text>
<text x="199.1" y="150.2">&lt;RevCode&gt;</text>
</g>
<g font-size=".9" fill="#00c">
<text x="73.7" y="70.5">MCLR</text>
<text x="73.7" y="71.5">ICSP_DATA</text>
<text x="94" y="71.5">VDD33_0</text>
<text x="29" y="77.6">WP#/SIO2</text>
<text x="29" y="76.6">HOLD/SIO3</text>
<text x="29" y="75.6">VDD</text>
<text x="42.5" y="77.6">SO/SIO1</text>
<text x="43" y="76.6">SI/SIO0</text>
<text x="44.3" y="75.6">SCK</text>
<text x="73.7" y="75.6">SPI_CLK/PF21</text>
<text x="73.7" y="76.6">SPI_D0/CFG_BC_EN/PF22</text>
<text x="73.7" y="77.6">SPI_D1/PF23</text>
<text x="73.7" y="72.6">ICSP_CLK</text>
<text x="94" y="72.6">VDD33_1</text>
<text x="94" y="73.6">VDD33_2</text>
<text x="94" y="74.6">VDD33_3</text>
<text x="94" y="75.6">VDD33_4</text>
<text x="94" y="76.6">VDD33_5</text>
<text x="29" y="78.7">VSS</text>
<text x="29" y="80.7">VSS_2</text>
<text x="44.4" y="78.7">CE#</text>
<text x="73.7" y="78.7">SPI_CE_N/CFG_NON_REM/PF20</text>
<text x="73.7" y="81.7">SPI_D2/PF24</text>
<text x="73.7" y="82.7">SPI_D3/PF25</text>
<text x="94" y="82.7">VDD11_0</text>
<text x="94" y="83.7">VDD11_1</text>
<text x="94" y="78.7">VDD33_6</text>
<text x="94" y="79.7">VDD33_7</text>
<text x="48.3" y="88.8">STANDBY#</text>
<text x="48.3" y="89.8">GND</text>
<text x="54.4" y="89.8">OUT</text>
<text x="54.4" y="88.8">VDD</text>
<text x="73.7" y="88.8">TESTEN</text>
<text x="73.7" y="89.8">ATEST</text>
<text x="73.7" y="85.8">XTALO</text>
<text x="73.7" y="86.8">XTALI/CLK_IN</text>
<text x="94" y="89.8">VDD11_2</text>
<text x="94" y="84.7">VDD11_3</text>
<text x="94" y="85.8">VDD11_4</text>
<text x="94" y="86.8">VDD11_7</text>
<text x="94" y="87.8">VDD11_8</text>
<text x="73.7" y="91.9">RESET_N</text>
<text x="73.7" y="95.9">CFG_STRAP1</text>
<text x="73.7" y="92.9">RBIAS</text>
<text x="94" y="91.9">VDD11_5</text>
<text x="94" y="92.9">VDD11_6</text>
<text x="95.5" y="94.9">EPAD</text>
<text x="73.7" y="96.9">CFG_STRAP2</text>
<text x="73.7" y="98">CFG_STRAP3</text>
</g>
<g font-size=".7">
<text x="21.3" y=".8">5</text>
<text x="62" y=".8">4</text>
<text x="102.6" y=".8">3</text>
<text x="143.3" y=".8">2</text>
<text x="183.9" y=".8">1</text>
<text x=".3" y="20.7">D</text>
<text x="204.5" y="20.7">D</text>
<text x=".3" y="58.8">C</text>
<text x="204.5" y="58.8">C</text>
<text x=".3" y="96.9">B</text>
<text x="204.5" y="96.9">B</text>
<text x=".3" y="135">A</text>
<text x="204.5" y="135">A</text>
<text x="21.3" y="154.2">5</text>
<text x="62" y="154.2">4</text>
<text x="102.6" y="154.2">3</text>
<text x="143.3" y="154.2">2</text>
<text x="183.9" y="154.2">1</text>
</g>
</svg>
